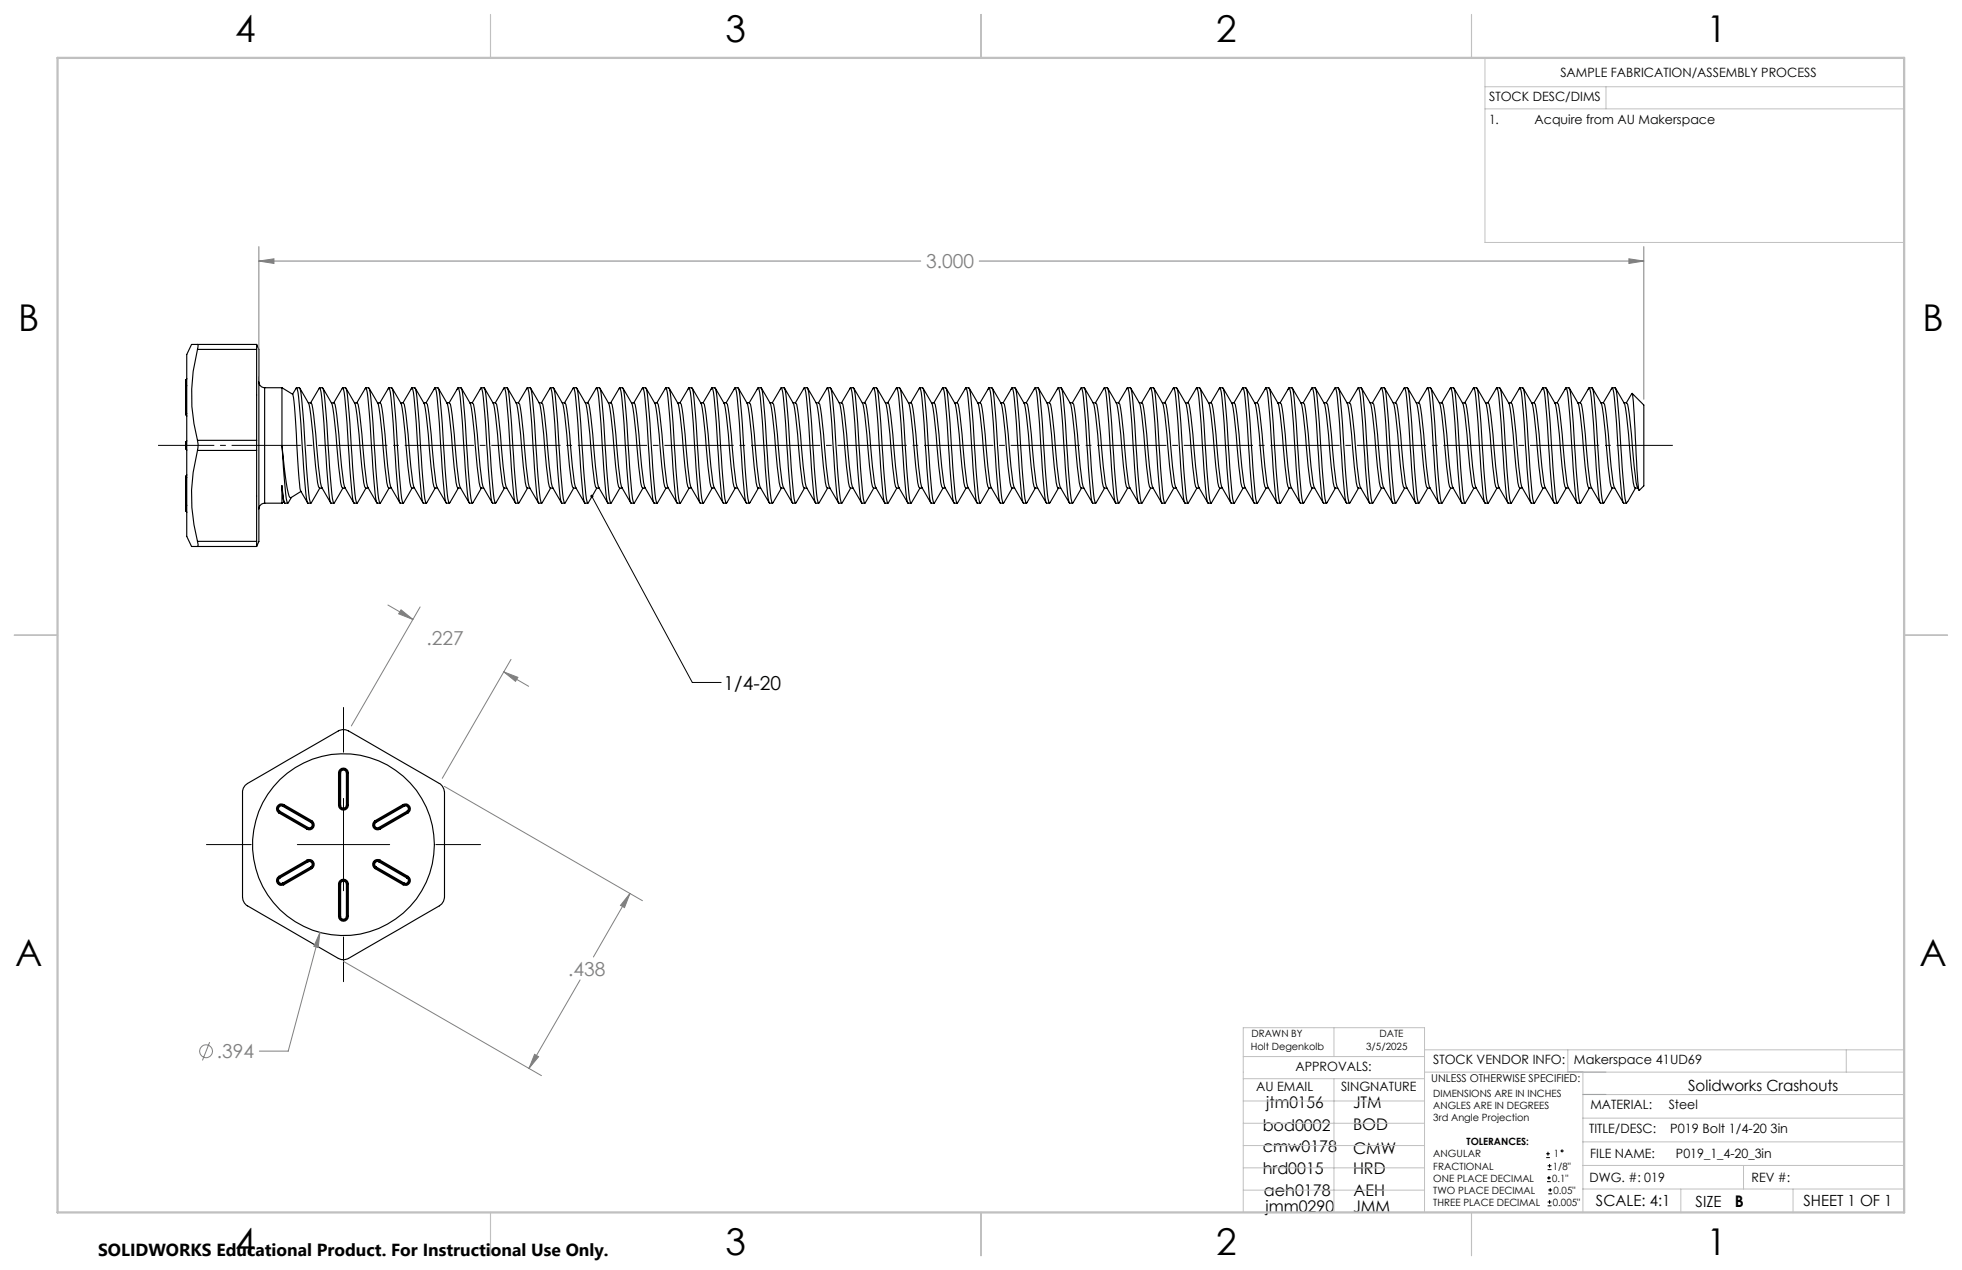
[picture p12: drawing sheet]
<svg xmlns="http://www.w3.org/2000/svg" width="432mm" height="279mm" viewBox="0 0 432 279" stroke-linecap="round" stroke-linejoin="round" font-family="sans-serif">
<g fill="none" stroke="#000" stroke-width=".25">
<path d="M42.2 75.8l-1.1 2.2v40l1.1 2.2M42.2 75.8h1.3M43.5 75.8l.1 .2-.1 .9M43.5 76.9a39.4 39.4 0 0 0 0 20M43.5 76.9h13M43.5 75.8h13M56.5 75.8a6.5 6.5 0 0 1 .5 3.9v38.4a2.85 2.85 0 0 1-.5 2.1M56.5 75.8v1.1M56.5 76.9v20M40.9 90.8l.1 .5M40.9 84.7l.1 .1M40.9 90.8l.1 .1"/>
<path d="M40.9 84.7v6.1M41 83.5l-.1 .1v1.1M41 91.3l.1 .3M41 97.2v1.6M41 98.8l.1 .3M41 97.2l-.1 .1v1.4l.1 .1M41 84.8l.1 .1M41 90.9l.1 .1M41 83.5v1.3M41 90.9v.4M41 84.8v6.1M41.1 83.3l-.1 .2"/>
<path d="M41.1 96.9l-.1 .3M43.5 96.9l.1 .9-.1 1.3M43.5 99.1a38.4 38.4 0 0 0 0 20M43.5 99.1h13M43.5 96.9h13M56.5 96.9v2.2M56.5 99.1v20M57 84a1.33 1.33 0 0 0 1.2 1.3M58.2 85.3v25.4M58.2 85.3h3.9M62.1 85.3l2.3 1.4a95.9 95.9 0 0 1 1 12.6l.5 7.2a3.4 3.4 0 0 0 .8 2.4l1 1.7M62.1 85.3v12.7"/>
<path d="M62.1 98l.9 8.3 .6 2.8 .2 .4h.2l2.2-1.4M62.1 98l.6 9a9.1 9.1 0 0 0 .6 3.7l.1-.1M65.1 85.7l.1-.4a7.9 7.9 0 0 1 .7 3.7l.5 6.6a148.6 148.6 0 0 0 1.2 14.9l.2 .2h.6M65.1 85.6l-.7 1.1M65.2 85.3h.7a7.9 7.9 0 0 1 .6 3.7l.5 6.6a148.6 148.6 0 0 0 1.3 14.9l.1 .2 .1-.1M66 85.4l1.9 3.3M67.8 88.6h.6M67.9 88.8a107.6 107.6 0 0 1 1.6 13.9l.6 4.4 .2 .3h.6M68.4 88.6l.3 .3 .3 2.4 1.1 11.4 .4 3.5 .3 1M70.1 85.6l-1.7 3M70.1 85.7l.2-.4a7.9 7.9 0 0 1 .6 3.7l.5 6.6a148.6 148.6 0 0 0 1.3 14.9l.1 .2h.7M70.3 85.3h.6a7.9 7.9 0 0 1 .7 3.7l.5 6.6a148.6 148.6 0 0 0 1.2 14.9l.2 .2 .1-.1"/>
<path d="M71 85.4l2 3.3M72.9 88.6h.6l.2 .3 .2 1 1.3 12.8 .4 3.5 .3 1M73 88.8a107.6 107.6 0 0 1 1.5 13.9l.7 4.4 .2 .3h.6M75.2 85.6l-1.8 3M75.2 85.7l.2-.4a7.9 7.9 0 0 1 .6 3.7l.5 6.6a148.6 148.6 0 0 0 1.3 14.9l.1 .2h.7M75.4 85.3h.6a7.9 7.9 0 0 1 .7 3.7l.5 6.6a148.6 148.6 0 0 0 1.2 14.9l.2 .2 .1-.1M76.1 85.4l2 3.3M78 88.6h.6l.2 .3 .2 1 1.3 12.8 .4 3.5 .3 1M78.1 88.8a107.6 107.6 0 0 1 1.5 13.9l.7 4.4 .2 .3h.6M80.3 85.6l-1.8 3M80.3 85.7l.2-.4a7.9 7.9 0 0 1 .6 3.7l.5 6.6a148.6 148.6 0 0 0 1.3 14.9l.1 .2h.6M80.5 85.3h.6a7.9 7.9 0 0 1 .6 3.7l.5 6.6a148.6 148.6 0 0 0 1.3 14.9l.1 .2 .1-.1"/>
<path d="M81.2 85.4l1.9 3.3M83.1 88.6h.5M83.1 88.8a107.6 107.6 0 0 1 1.6 13.9l.6 4.4 .2 .3h.6M83.6 88.6l.3 .3 .4 2.4 1 11.4 .5 3.5 .3 1M85.4 85.6l-1.8 3M85.4 85.7l.1-.4a7.9 7.9 0 0 1 .7 3.7l.5 6.6a148.6 148.6 0 0 0 1.2 14.9l.2 .2h.6M85.5 85.3h.7a7.9 7.9 0 0 1 .6 3.7l.5 6.6a148.6 148.6 0 0 0 1.3 14.9l.1 .2 .1-.1M86.3 85.4l1.9 3.3M88.2 88.6h.5l.3 .3 .1 1 1.3 12.8 .4 3.5 .4 1M88.2 88.8a107.6 107.6 0 0 1 1.6 13.9l.6 4.4 .2 .3h.6M90.5 85.6l-1.8 3M90.5 85.7l.1-.4a7.9 7.9 0 0 1 .7 3.7l.5 6.6a148.6 148.6 0 0 0 1.2 14.9l.2 .2h.6"/>
<path d="M90.6 85.3h.7a7.9 7.9 0 0 1 .6 3.7l.5 6.6a148.6 148.6 0 0 0 1.3 14.9l.1 .2 .1-.1M91.4 85.4l1.9 3.3M93.2 88.6h.6l.3 .3 .1 1 1.3 12.8 .4 3.5 .3 1M93.3 88.8a107.6 107.6 0 0 1 1.6 13.9l.6 4.4 .2 .3h.6M95.5 85.6l-1.7 3M95.5 85.7l.2-.4a7.9 7.9 0 0 1 .6 3.7l.5 6.6a148.6 148.6 0 0 0 1.3 14.9l.1 .2h.7M95.7 85.3h.6a7.9 7.9 0 0 1 .7 3.7l.5 6.6a148.6 148.6 0 0 0 1.2 14.9l.2 .2 .1-.1M96.4 85.4l2 3.3M98.3 88.6h.6M98.4 88.8a107.6 107.6 0 0 1 1.5 13.9l.7 4.4 .2 .3h.6M98.9 88.6l.2 .3 .4 2.4 1.1 11.4 .4 3.5 .3 1M100.6 85.6l-1.8 3"/>
<path d="M100.6 85.7l.2-.4a7.9 7.9 0 0 1 .6 3.7l.5 6.6a148.6 148.6 0 0 0 1.3 14.9l.1 .2h.7M100.8 85.3h.6a7.9 7.9 0 0 1 .7 3.7l.5 6.6a148.6 148.6 0 0 0 1.2 14.9l.2 .2 .1-.1M101.5 85.4l2 3.3M103.4 88.6h.6l.2 .3 .2 1 1.3 12.8 .4 3.5 .3 1M103.5 88.8a107.6 107.6 0 0 1 1.5 13.9l.7 4.4 .2 .3h.6M105.7 85.6l-1.8 3M105.7 85.7l.2-.4a7.9 7.9 0 0 1 .6 3.7l.5 6.6a148.6 148.6 0 0 0 1.3 14.9l.1 .2h.6M105.9 85.3h.6a7.9 7.9 0 0 1 .6 3.7l.5 6.6a148.6 148.6 0 0 0 1.3 14.9l.1 .2 .1-.1M106.6 85.4l1.9 3.3M108.5 88.6h.5l.3 .3 .2 1 1.2 12.8 .5 3.5 .3 1M108.5 88.8a107.6 107.6 0 0 1 1.6 13.9l.6 4.4 .2 .3h.6M110.8 85.6l-1.8 3"/>
<path d="M110.8 85.7l.1-.4a7.9 7.9 0 0 1 .7 3.7l.5 6.6a148.6 148.6 0 0 0 1.2 14.9l.2 .2h.6M110.9 85.3h.7a7.9 7.9 0 0 1 .6 3.7l.5 6.6a148.6 148.6 0 0 0 1.3 14.9l.1 .2 .1-.1M111.7 85.4l1.9 3.3M113.6 88.6h.5M113.6 88.8a107.6 107.6 0 0 1 1.6 13.9l.6 4.4 .2 .3h.6M114.1 88.6l.3 .3 .4 2.4 1 11.4 .4 3.5 .4 1M115.9 85.6l-1.8 3M115.9 85.7l.1-.4a7.9 7.9 0 0 1 .7 3.7l.5 6.6a148.6 148.6 0 0 0 1.2 14.9l.2 .2h.6M116 85.3h.7a7.9 7.9 0 0 1 .6 3.7l.5 6.6a148.6 148.6 0 0 0 1.3 14.9l.1 .2 .1-.1M116.8 85.4l1.9 3.3M118.6 88.6h.6l.3 .3 .1 1 1.3 12.8 .4 3.5 .3 1M118.7 88.8a107.6 107.6 0 0 1 1.6 13.9l.6 4.4 .2 .3h.6"/>
<path d="M120.9 85.6l-1.7 3M120.9 85.7l.2-.4a7.9 7.9 0 0 1 .6 3.7l.5 6.6a148.6 148.6 0 0 0 1.3 14.9l.1 .2h.7M121.1 85.3h.6a7.9 7.9 0 0 1 .7 3.7l.5 6.6a148.6 148.6 0 0 0 1.2 14.9l.2 .2 .1-.1M121.8 85.4l2 3.3M123.7 88.6h.6l.2 .3 .2 1 1.3 12.8 .4 3.5 .3 1M123.8 88.8a107.6 107.6 0 0 1 1.5 13.9l.7 4.4 .2 .3h.6M126 85.6l-1.8 3M126 85.7l.2-.4a7.9 7.9 0 0 1 .6 3.7l.5 6.6a148.6 148.6 0 0 0 1.3 14.9l.1 .2h.7M126.2 85.3h.6a7.9 7.9 0 0 1 .7 3.7l.5 6.6a148.6 148.6 0 0 0 1.2 14.9l.2 .2 .1-.1M126.9 85.4l2 3.3M128.8 88.6h.6M128.9 88.8a107.6 107.6 0 0 1 1.5 13.9l.7 4.4 .2 .3h.6"/>
<path d="M129.4 88.6l.2 .3 .4 2.4 1.1 11.4 .4 3.5 .3 1M131.1 85.6l-1.8 3M131.1 85.7l.2-.4a7.9 7.9 0 0 1 .6 3.7l.5 6.6a148.6 148.6 0 0 0 1.3 14.9l.1 .2h.6M131.3 85.3h.6a7.9 7.9 0 0 1 .6 3.7l.5 6.6a148.6 148.6 0 0 0 1.3 14.9l.1 .2 .1-.1M132 85.4l1.9 3.3M133.9 88.6h.5l.3 .3 .2 1 1.2 12.8 .5 3.5 .3 1M133.9 88.8a107.6 107.6 0 0 1 1.6 13.9l.6 4.4 .2 .3h.6M136.2 85.6l-1.8 3M136.2 85.7l.1-.4a7.9 7.9 0 0 1 .7 3.7l.5 6.6a148.6 148.6 0 0 0 1.2 14.9l.2 .2h.6M136.3 85.3h.7a7.9 7.9 0 0 1 .6 3.7l.5 6.6a148.6 148.6 0 0 0 1.3 14.9l.1 .2 .1-.1M137.1 85.4l1.9 3.3M139 88.6h.5l.3 .3 .1 1 1.3 12.8 .4 3.5 .4 1"/>
<path d="M139 88.8a107.6 107.6 0 0 1 1.6 13.9l.6 4.4 .2 .3h.6M141.3 85.6l-1.8 3M141.3 85.7l.1-.4a7.9 7.9 0 0 1 .7 3.7l.5 6.6a148.6 148.6 0 0 0 1.2 14.9l.2 .2h.6M141.4 85.3h.7a7.9 7.9 0 0 1 .6 3.7l.5 6.6a148.6 148.6 0 0 0 1.3 14.9l.1 .2 .1-.1M142.2 85.4l1.9 3.3M144 88.6h.6M144.1 88.8a107.6 107.6 0 0 1 1.6 13.9l.6 4.4 .2 .3h.6M144.6 88.6l.3 .3 .3 2.4 1.1 11.4 .4 3.5 .3 1M146.3 85.6l-1.7 3M146.3 85.7l.2-.4a7.9 7.9 0 0 1 .6 3.7l.5 6.6a148.6 148.6 0 0 0 1.3 14.9l.1 .2h.7M146.5 85.3h.6a7.9 7.9 0 0 1 .7 3.7l.5 6.6a148.6 148.6 0 0 0 1.2 14.9l.2 .2 .1-.1M147.2 85.4l2 3.3"/>
<path d="M149.1 88.6h.6l.2 .3 .2 1 1.3 12.8 .4 3.5 .3 1M149.2 88.8a107.6 107.6 0 0 1 1.5 13.9l.7 4.4 .2 .3h.6M151.4 85.6l-1.8 3M151.4 85.7l.2-.4a7.9 7.9 0 0 1 .6 3.7l.5 6.6a148.6 148.6 0 0 0 1.3 14.9l.1 .2h.7M151.6 85.3h.6a7.9 7.9 0 0 1 .7 3.7l.5 6.6a148.6 148.6 0 0 0 1.2 14.9l.2 .2 .1-.1M152.3 85.4l2 3.3M154.2 88.6h.6l.2 .3 .2 1 1.3 12.8 .4 3.5 .3 1M154.3 88.8a107.6 107.6 0 0 1 1.5 13.9l.7 4.4 .2 .3h.6M156.5 85.6l-1.8 3M156.5 85.7l.2-.4a7.9 7.9 0 0 1 .6 3.7l.5 6.6a148.6 148.6 0 0 0 1.3 14.9l.1 .2h.6M156.7 85.3h.6a7.9 7.9 0 0 1 .6 3.7l.5 6.6a148.6 148.6 0 0 0 1.3 14.9l.1 .2 .1-.1M157.4 85.4l1.9 3.3"/>
<path d="M159.3 88.6h.5M159.3 88.8a107.6 107.6 0 0 1 1.6 13.9l.6 4.4 .2 .3h.6M159.8 88.6l.3 .3 .4 2.4 1 11.4 .5 3.5 .3 1M161.6 85.6l-1.8 3M161.6 85.7l.1-.4a7.9 7.9 0 0 1 .7 3.7l.5 6.6a148.6 148.6 0 0 0 1.2 14.9l.2 .2h.6M161.7 85.3h.7a7.9 7.9 0 0 1 .6 3.7l.5 6.6a148.6 148.6 0 0 0 1.3 14.9l.1 .2 .1-.1M162.5 85.4l1.9 3.3M164.4 88.6h.5l.3 .3 .1 1 1.3 12.8 .4 3.5 .4 1M164.4 88.8a107.6 107.6 0 0 1 1.6 13.9l.6 4.4 .2 .3h.6M166.7 85.6l-1.8 3M166.7 85.7l.1-.4a7.9 7.9 0 0 1 .7 3.7l.5 6.6a148.6 148.6 0 0 0 1.2 14.9l.2 .2h.6M166.8 85.3h.7a7.9 7.9 0 0 1 .6 3.7l.5 6.6a148.6 148.6 0 0 0 1.3 14.9l.1 .2 .1-.1"/>
<path d="M167.6 85.4l1.9 3.3M169.4 88.6h.6l.3 .3 .1 1 1.3 12.8 .4 3.5 .3 1M169.5 88.8a107.6 107.6 0 0 1 1.6 13.9l.6 4.4 .2 .3h.6M171.7 85.6l-1.7 3M171.7 85.7l.2-.4a7.9 7.9 0 0 1 .6 3.7l.5 6.6a148.6 148.6 0 0 0 1.3 14.9l.1 .2h.7M171.9 85.3h.6a7.9 7.9 0 0 1 .7 3.7l.5 6.6a148.6 148.6 0 0 0 1.2 14.9l.2 .2 .1-.1M172.6 85.4l2 3.3M174.5 88.6h.6M174.6 88.8a107.6 107.6 0 0 1 1.5 13.9l.7 4.4 .2 .3h.6M175.1 88.6l.2 .3 .4 2.4 1.1 11.4 .4 3.5 .3 1M176.8 85.6l-1.8 3M176.8 85.7l.2-.4a7.9 7.9 0 0 1 .6 3.7l.5 6.6a148.6 148.6 0 0 0 1.3 14.9l.1 .2h.7"/>
<path d="M177 85.3h.6a7.9 7.9 0 0 1 .7 3.7l.5 6.6a148.6 148.6 0 0 0 1.2 14.9l.2 .2 .1-.1M177.7 85.4l2 3.3M179.6 88.6h.6M179.7 88.8a107.6 107.6 0 0 1 1.5 13.9l.7 4.4 .2 .3h.6M180.2 88.6l.2 .3 .4 2.4 1.1 11.4 .4 3.5 .3 1M181.9 85.6l-1.8 3M181.9 85.7l.2-.4a7.9 7.9 0 0 1 .6 3.7l.5 6.6a148.6 148.6 0 0 0 1.3 14.9l.1 .2h.6M182.1 85.3h.6a7.9 7.9 0 0 1 .6 3.7l.5 6.6a148.6 148.6 0 0 0 1.3 14.9l.1 .2 .1-.1M182.8 85.4l1.9 3.3M184.7 88.6h.5l.3 .3 .2 1 1.2 12.8 .5 3.5 .3 1M184.7 88.8a107.6 107.6 0 0 1 1.6 13.9l.6 4.4 .2 .3h.6M187 85.6l-1.8 3"/>
<path d="M187 85.7l.1-.4a7.9 7.9 0 0 1 .7 3.7l.5 6.6a148.6 148.6 0 0 0 1.2 14.9l.2 .2h.6M187.1 85.3h.7a7.9 7.9 0 0 1 .6 3.7l.5 6.6a148.6 148.6 0 0 0 1.3 14.9l.1 .2 .1-.1M187.9 85.4l1.9 3.3M189.8 88.6h.5M189.8 88.8a107.6 107.6 0 0 1 1.6 13.9l.6 4.4 .2 .3h.6M190.3 88.6l.3 .3 .4 2.4 1 11.4 .4 3.5 .4 1M192.1 85.6l-1.8 3M192.1 85.7l.1-.4a7.9 7.9 0 0 1 .7 3.7l.5 6.6a148.6 148.6 0 0 0 1.2 14.9l.2 .2h.6M192.2 85.3h.7a7.9 7.9 0 0 1 .6 3.7l.5 6.6a148.6 148.6 0 0 0 1.3 14.9l.1 .2 .1-.1M193 85.4l1.9 3.3M194.8 88.6h.6M194.9 88.8a107.6 107.6 0 0 1 1.6 13.9l.6 4.4 .2 .3h.6"/>
<path d="M195.4 88.6l.3 .3 .3 2.4 1.1 11.4 .4 3.5 .3 1M197.1 85.6l-1.7 3M197.1 85.7l.2-.4a7.9 7.9 0 0 1 .6 3.7l.5 6.6a148.6 148.6 0 0 0 1.3 14.9l.1 .2h.7M197.3 85.3h.6a7.9 7.9 0 0 1 .7 3.7l.5 6.6a148.6 148.6 0 0 0 1.2 14.9l.2 .2 .1-.1M198 85.4l2 3.3M199.9 88.6h.6l.2 .3 .2 1 1.3 12.8 .4 3.5 .3 1M200 88.8a107.6 107.6 0 0 1 1.5 13.9l.7 4.4 .2 .3h.6M202.2 85.6l-1.8 3M202.2 85.7l.2-.4a7.9 7.9 0 0 1 .6 3.7l.5 6.6a148.6 148.6 0 0 0 1.3 14.9l.1 .2h.7M202.4 85.3h.6a7.9 7.9 0 0 1 .7 3.7l.5 6.6a148.6 148.6 0 0 0 1.2 14.9l.2 .2 .1-.1M203.1 85.4l2 3.3M205 88.6h.6l.2 .3 .2 1 1.3 12.8 .4 3.5 .3 1"/>
<path d="M205.1 88.8a107.6 107.6 0 0 1 1.5 13.9l.7 4.4 .2 .3h.6M207.3 85.6l-1.8 3M207.3 85.7l.2-.4a7.9 7.9 0 0 1 .6 3.7l.5 6.6a148.6 148.6 0 0 0 1.3 14.9l.1 .2h.6M207.5 85.3h.6a7.9 7.9 0 0 1 .6 3.7l.5 6.6a148.6 148.6 0 0 0 1.3 14.9l.1 .2 .1-.1M208.2 85.4l1.9 3.3M210.1 88.6h.5M210.1 88.8a107.6 107.6 0 0 1 1.6 13.9l.6 4.4 .2 .3h.6M210.6 88.6l.3 .3 .4 2.4 1 11.4 .5 3.5 .3 1M212.4 85.6l-1.8 3M212.4 85.7l.1-.4a7.9 7.9 0 0 1 .7 3.7l.5 6.6a148.6 148.6 0 0 0 1.2 14.9l.2 .2h.6M212.5 85.3h.7a7.9 7.9 0 0 1 .6 3.7l.5 6.6a148.6 148.6 0 0 0 1.3 14.9l.1 .2 .1-.1M213.3 85.4l1.9 3.3"/>
<path d="M215.2 88.6h.5l.3 .3 .1 1 1.3 12.8 .4 3.5 .4 1M215.2 88.8a107.6 107.6 0 0 1 1.6 13.9l.6 4.4 .2 .3h.6M217.5 85.6l-1.8 3M217.5 85.7l.1-.4a7.9 7.9 0 0 1 .7 3.7l.5 6.6a148.6 148.6 0 0 0 1.2 14.9l.2 .2h.6M217.6 85.3h.7a7.9 7.9 0 0 1 .6 3.7l.5 6.6a148.6 148.6 0 0 0 1.3 14.9l.1 .2 .1-.1M218.4 85.4l1.9 3.3M220.2 88.6h.6l.3 .3 .1 1 1.3 12.8 .4 3.5 .3 1M220.3 88.8a107.6 107.6 0 0 1 1.6 13.9l.6 4.4 .2 .3h.6M222.5 85.6l-1.7 3M222.5 85.7l.2-.4a7.9 7.9 0 0 1 .6 3.7l.5 6.6a148.6 148.6 0 0 0 1.3 14.9l.1 .2h.7M222.7 85.3h.6a7.9 7.9 0 0 1 .7 3.7l.5 6.6a148.6 148.6 0 0 0 1.2 14.9l.2 .2 .1-.1M223.4 85.4l2 3.3"/>
<path d="M225.3 88.6h.6M225.4 88.8a107.6 107.6 0 0 1 1.5 13.9l.7 4.4 .2 .3h.6M225.9 88.6l.2 .3 .4 2.4 1.1 11.4 .4 3.5 .3 1M227.6 85.6l-1.8 3M227.6 85.7l.2-.4a7.9 7.9 0 0 1 .6 3.7l.5 6.6a148.6 148.6 0 0 0 1.3 14.9l.1 .2h.7M227.8 85.3h.6a7.9 7.9 0 0 1 .7 3.7l.5 6.6a148.6 148.6 0 0 0 1.2 14.9l.2 .2 .1-.1M228.5 85.4l2 3.3M230.4 88.6h.6l.2 .3 .2 1 1.3 12.8 .4 3.5 .3 1M230.5 88.8a107.6 107.6 0 0 1 1.5 13.9l.7 4.4 .2 .3h.6M232.7 85.6l-1.8 3M232.7 85.7l.2-.4a7.9 7.9 0 0 1 .6 3.7l.5 6.6a148.6 148.6 0 0 0 1.3 14.9l.1 .2h.6M232.9 85.3h.6a7.9 7.9 0 0 1 .6 3.7l.5 6.6a148.6 148.6 0 0 0 1.3 14.9l.1 .2 .1-.1"/>
<path d="M233.6 85.4l1.9 3.3M235.5 88.6h.5l.3 .3 .2 1 1.2 12.8 .5 3.5 .3 1M235.5 88.8a107.6 107.6 0 0 1 1.6 13.9l.6 4.4 .2 .3h.6M237.8 85.6l-1.8 3M237.8 85.7l.1-.4a7.9 7.9 0 0 1 .7 3.7l.5 6.6a148.6 148.6 0 0 0 1.2 14.9l.2 .2h.6M237.9 85.3h.7a7.9 7.9 0 0 1 .6 3.7l.5 6.6a148.6 148.6 0 0 0 1.3 14.9l.1 .2 .1-.1M238.7 85.4l1.9 3.3M240.6 88.6h.5M240.6 88.8a107.6 107.6 0 0 1 1.6 13.9l.6 4.4 .2 .3h.6M241.1 88.6l.3 .3 .4 2.4 1 11.4 .4 3.5 .4 1M242.9 85.6l-1.8 3M242.9 85.7l.1-.4a7.9 7.9 0 0 1 .7 3.7l.5 6.6a148.6 148.6 0 0 0 1.2 14.9l.2 .2h.6"/>
<path d="M243 85.3h.7a7.9 7.9 0 0 1 .6 3.7l.5 6.6a148.6 148.6 0 0 0 1.3 14.9l.1 .2 .1-.1M243.8 85.4l1.9 3.3M245.6 88.6h.6l.3 .3 .1 1 1.3 12.8 .4 3.5 .3 1M245.7 88.8a107.6 107.6 0 0 1 1.6 13.9l.6 4.4 .2 .3h.6M247.9 85.6l-1.7 3M247.9 85.7l.2-.4a7.9 7.9 0 0 1 .6 3.7l.5 6.6a148.6 148.6 0 0 0 1.3 14.9l.1 .2h.7M248.1 85.3h.6a7.9 7.9 0 0 1 .7 3.7l.5 6.6a148.6 148.6 0 0 0 1.2 14.9l.2 .2 .1-.1M248.8 85.4l2 3.3M250.7 88.6h.6l.2 .3 .2 1 1.3 12.8 .4 3.5 .3 1M250.8 88.8a107.6 107.6 0 0 1 1.5 13.9l.7 4.4 .2 .3h.6M253 85.6l-1.8 3M253 85.7l.2-.4a7.9 7.9 0 0 1 .6 3.7l.5 6.6a148.6 148.6 0 0 0 1.3 14.9l.1 .2h.7"/>
<path d="M253.2 85.3h.6a7.9 7.9 0 0 1 .7 3.7l.5 6.6a148.6 148.6 0 0 0 1.2 14.9l.2 .2 .1-.1M253.9 85.4l2 3.3M255.8 88.6h.6M255.9 88.8a107.6 107.6 0 0 1 1.5 13.9l.7 4.4 .2 .3h.6M256.4 88.6l.2 .3 .4 2.4 1.1 11.4 .4 3.5 .3 1M258.1 85.6l-1.8 3M258.1 85.7l.2-.4a7.9 7.9 0 0 1 .6 3.7l.5 6.6a148.6 148.6 0 0 0 1.3 14.9l.1 .2h.6M258.3 85.3h.6a7.9 7.9 0 0 1 .6 3.7l.5 6.6a148.6 148.6 0 0 0 1.3 14.9l.1 .2 .1-.1M259 85.4l1.9 3.3M260.9 88.6h.5l.3 .3 .2 1 1.2 12.8 .5 3.5 .3 1M260.9 88.8a107.6 107.6 0 0 1 1.6 13.9l.6 4.4 .2 .3h.6M263.2 85.6l-1.8 3"/>
<path d="M263.2 85.7l.1-.4a7.9 7.9 0 0 1 .7 3.7l.5 6.6a148.6 148.6 0 0 0 1.2 14.9l.2 .2h.6M263.3 85.3h.7a7.9 7.9 0 0 1 .6 3.7l.5 6.6a148.6 148.6 0 0 0 1.3 14.9l.1 .2 .1-.1M264.1 85.4l1.9 3.3M266 88.6h.5l.3 .3 .1 1 1.3 12.8 .4 3.5 .4 1M266 88.8a107.6 107.6 0 0 1 1.6 13.9l.6 4.4 .2 .3h.6M268.3 85.6l-1.8 3M268.3 85.7l.1-.4a7.9 7.9 0 0 1 .7 3.7l.5 6.6a148.6 148.6 0 0 0 1.2 14.9l.2 .2h.6M268.4 85.3h.7a7.9 7.9 0 0 1 .6 3.7l.5 6.6a148.6 148.6 0 0 0 1.3 14.9l.1 .2 .1-.1M269.2 85.4l1.9 3.3M271 88.6h.6M271.1 88.8a107.6 107.6 0 0 1 1.6 13.9l.6 4.4 .2 .3h.6M271.6 88.6l.3 .3 .3 2.4 1.1 11.4 .4 3.5 .3 1"/>
<path d="M273.3 85.6l-1.7 3M273.3 85.7l.2-.4a7.9 7.9 0 0 1 .6 3.7l.5 6.6a148.6 148.6 0 0 0 1.3 14.9l.1 .2h.7M273.5 85.3h.6a7.9 7.9 0 0 1 .7 3.7l.5 6.6a148.6 148.6 0 0 0 1.2 14.9l.2 .2 .1-.1M274.2 85.4l2 3.3M276.1 88.6h.6l.2 .3 .2 1 1.3 12.8 .4 3.5 .3 1M276.2 88.8a107.6 107.6 0 0 1 1.5 13.9l.7 4.4 .2 .3h.6M278.4 85.6l-1.8 3M278.4 85.7l.2-.4a7.9 7.9 0 0 1 .6 3.7l.5 6.6a148.6 148.6 0 0 0 1.3 14.9l.1 .2h.7M278.6 85.3h.6a7.9 7.9 0 0 1 .7 3.7l.5 6.6a148.6 148.6 0 0 0 1.2 14.9l.2 .2 .1-.1M279.3 85.4l2 3.3M281.2 88.6h.6l.2 .3 .2 1 1.3 12.8 .4 3.5 .3 1M281.3 88.8a107.6 107.6 0 0 1 1.5 13.9l.7 4.4 .2 .3h.6"/>
<path d="M283.5 85.6l-1.8 3M283.5 85.7l.2-.4a7.9 7.9 0 0 1 .6 3.7l.5 6.6a148.6 148.6 0 0 0 1.3 14.9l.1 .2h.6M283.7 85.3h.6a7.9 7.9 0 0 1 .6 3.7l.5 6.6a148.6 148.6 0 0 0 1.3 14.9l.1 .2 .1-.1M284.4 85.4l1.9 3.3M286.3 88.6h.5M286.3 88.8a107.6 107.6 0 0 1 1.6 13.9l.6 4.4 .2 .3h.6M286.8 88.6l.3 .3 .4 2.4 1 11.4 .5 3.5 .3 1M288.6 85.6l-1.8 3M288.6 85.7l.1-.4a7.9 7.9 0 0 1 .7 3.7l.5 6.6a148.6 148.6 0 0 0 1.2 14.9l.2 .2h.6M288.7 85.3h.7a7.9 7.9 0 0 1 .6 3.7l.5 6.6a148.6 148.6 0 0 0 1.3 14.9l.1 .2 .1-.1M289.5 85.4l1.9 3.3M291.4 88.6h.5l.3 .3 .1 1 1.3 12.8 .4 3.5 .4 1"/>
<path d="M291.4 88.8a107.6 107.6 0 0 1 1.6 13.9l.6 4.4 .2 .3h.6M293.7 85.6l-1.8 3M293.7 85.7l.1-.4a7.9 7.9 0 0 1 .7 3.7l.5 6.6a148.6 148.6 0 0 0 1.2 14.9l.2 .2h.6M293.8 85.3h.7a7.9 7.9 0 0 1 .6 3.7l.5 6.6a148.6 148.6 0 0 0 1.3 14.9l.1 .2 .1-.1M294.6 85.4l1.9 3.3M296.4 88.6h.6l.3 .3 .1 1 1.3 12.8 .4 3.5 .3 1M296.5 88.8a107.6 107.6 0 0 1 1.6 13.9l.6 4.4 .2 .3h.6M298.7 85.6l-1.7 3M298.7 85.7l.2-.4a7.9 7.9 0 0 1 .6 3.7l.5 6.6a148.6 148.6 0 0 0 1.3 14.9l.1 .2h.7M298.9 85.3h.6a7.9 7.9 0 0 1 .7 3.7l.5 6.6a148.6 148.6 0 0 0 1.2 14.9l.2 .2 .1-.1M299.6 85.4l2 3.3M301.5 88.6h.6"/>
<path d="M301.6 88.8a107.6 107.6 0 0 1 1.5 13.9l.7 4.4 .2 .3h.6M302.1 88.6l.2 .3 .4 2.4 1.1 11.4 .4 3.5 .3 1M303.8 85.6l-1.8 3M303.8 85.7l.2-.4a7.9 7.9 0 0 1 .6 3.7l.5 6.6a148.6 148.6 0 0 0 1.3 14.9l.1 .2h.7M304 85.3h.6a7.9 7.9 0 0 1 .7 3.7l.5 6.6a148.6 148.6 0 0 0 1.2 14.9l.2 .2 .1-.1M304.7 85.4l2 3.3M306.6 88.6h.6l.2 .3 .2 1 1.3 12.8 .4 3.5 .3 1M306.7 88.8a107.6 107.6 0 0 1 1.5 13.9l.7 4.4 .2 .3h.6M308.9 85.6l-1.8 3M308.9 85.7l.2-.4a7.9 7.9 0 0 1 .6 3.7l.5 6.6a148.6 148.6 0 0 0 1.3 14.9l.1 .2h.6M309.1 85.3h.6a7.9 7.9 0 0 1 .6 3.7l.5 6.6a148.6 148.6 0 0 0 1.3 14.9l.1 .2 .1-.1M309.8 85.4l1.9 3.3"/>
<path d="M311.7 88.6h.5l.3 .3 .2 1 1.2 12.8 .5 3.5 .3 1M311.7 88.8a107.6 107.6 0 0 1 1.6 13.9l.6 4.4 .2 .3h.6M314 85.6l-1.8 3M314 85.7l.1-.4a7.9 7.9 0 0 1 .7 3.7l.5 6.6a148.6 148.6 0 0 0 1.2 14.9l.2 .2h.6M314.1 85.3h.7a7.9 7.9 0 0 1 .6 3.7l.5 6.6a148.6 148.6 0 0 0 1.3 14.9l.1 .2 .1-.1M314.9 85.4l1.9 3.3M316.8 88.6h.5M316.8 88.8a107.6 107.6 0 0 1 1.6 13.9l.6 4.4 .2 .3h.6M317.3 88.6l.3 .3 .4 2.4 1 11.4 .4 3.5 .4 1M319.1 85.6l-1.8 3M319.1 85.7l.1-.4a7.9 7.9 0 0 1 .7 3.7l.5 6.6a148.6 148.6 0 0 0 1.2 14.9l.2 .2h.6M319.2 85.3h.7a7.9 7.9 0 0 1 .6 3.7l.5 6.6a148.6 148.6 0 0 0 1.3 14.9l.1 .2 .1-.1"/>
<path d="M320 85.4l1.9 3.3M321.8 88.6h.6l.3 .3 .1 1 1.3 12.8 .4 3.5 .3 1M321.9 88.8a107.6 107.6 0 0 1 1.6 13.9l.6 4.4 .2 .3h.6M324.1 85.6l-1.7 3M324.1 85.7l.2-.4a7.9 7.9 0 0 1 .6 3.7l.5 6.6a148.6 148.6 0 0 0 1.3 14.9l.1 .2h.7M324.3 85.3h.6a7.9 7.9 0 0 1 .7 3.7l.5 6.6a148.6 148.6 0 0 0 1.2 14.9l.2 .2 .1-.1M325 85.4l2 3.3M326.9 88.6h.6l.2 .3 .2 1 1.3 12.8 .4 3.5 .3 1M327 88.8a107.6 107.6 0 0 1 1.5 13.9l.7 4.4 .2 .3h.6M329.2 85.6l-1.8 3M329.2 85.7l.2-.4a7.9 7.9 0 0 1 .6 3.7l.5 6.6a148.6 148.6 0 0 0 1.3 14.9l.1 .2h.7M329.4 85.3h.6a7.9 7.9 0 0 1 .7 3.7l.5 6.6a148.6 148.6 0 0 0 1.2 14.9l.2 .2 .1-.1"/>
<path d="M330.1 85.4l2 3.3M332 88.6h.6M332.1 88.8a107.6 107.6 0 0 1 1.5 13.9l.7 4.4 .2 .3h.6M332.6 88.6l.2 .3 .4 2.4 1.1 11.4 .4 3.5 .3 1M334.3 85.6l-1.8 3M334.3 85.7l.2-.4a7.9 7.9 0 0 1 .6 3.7l.5 6.6a148.6 148.6 0 0 0 1.3 14.9l.1 .2h.6M334.5 85.3h.6a7.9 7.9 0 0 1 .6 3.7l.5 6.6a148.6 148.6 0 0 0 1.3 14.9l.1 .2 .1-.1M335.2 85.4l1.9 3.3M337.1 88.6h.5l.3 .3 .2 1 1.2 12.8 .5 3.5 .3 1M337.1 88.8a107.6 107.6 0 0 1 1.6 13.9l.6 4.4 .2 .3h.6M339.4 85.6l-1.8 3M339.4 85.7l.1-.4a7.9 7.9 0 0 1 .7 3.7l.5 6.6a148.6 148.6 0 0 0 1.2 14.9l.2 .2h.6"/>
<path d="M339.5 85.3h.7a7.9 7.9 0 0 1 .6 3.7l.5 6.6a148.6 148.6 0 0 0 1.3 14.9l.1 .2 .1-.1M340.3 85.4l1.9 3.3M342.2 88.6h.5l.3 .3 .1 1 1.3 12.8 .4 3.5 .4 1M342.2 88.8a107.6 107.6 0 0 1 1.6 13.9l.6 4.4 .2 .3h.6M344.5 85.6l-1.8 3M344.5 85.7l.1-.4a7.9 7.9 0 0 1 .7 3.7l.5 6.6a148.6 148.6 0 0 0 1.2 14.9l.2 .2h.6M344.6 85.3h.7a7.9 7.9 0 0 1 .6 3.7l.5 6.6a148.6 148.6 0 0 0 1.3 14.9l.1 .2 .1-.1M345.4 85.4l1.9 3.3M347.2 88.6h.6M347.3 88.8a107.6 107.6 0 0 1 1.6 13.9l.6 4.4 .2 .3h.6M347.8 88.6l.3 .3 .3 2.4 1.1 11.4 .4 3.5 .3 1M349.5 85.6l-1.7 3"/>
<path d="M349.5 85.7l.2-.4a7.9 7.9 0 0 1 .6 3.7l.5 6.6a148.6 148.6 0 0 0 1.3 14.9l.1 .2h.7M349.7 85.3h.6a7.9 7.9 0 0 1 .7 3.7l.5 6.6a148.6 148.6 0 0 0 1.2 14.9l.2 .2 .1-.1M350.4 85.4l2 3.3M352.3 88.6h.6l.2 .3 .2 1 1.3 12.8 .4 3.5 .3 1M352.4 88.8a107.6 107.6 0 0 1 1.5 13.9l.7 4.4 .2 .3h.6M354.6 85.6l-1.8 3M354.6 85.7l.2-.4a7.9 7.9 0 0 1 .6 3.7l.5 6.6a148.6 148.6 0 0 0 1.3 14.9l.1 .2h.7M354.8 85.3h.6a7.9 7.9 0 0 1 .7 3.7l.5 6.6a148.6 148.6 0 0 0 1.2 14.9l.2 .2M355.5 85.4l2 3.3M357.4 88.6h.6l.2 .3 .2 1 1.3 12.8 .4 3.5 .3 1M357.5 88.8a107.6 107.6 0 0 1 1.5 13.9l.7 4.4 .2 .3h.6M359.1 86.7l-1.2 1.9"/>
<path d="M359.2 86.5l2.6 2.6v17.8l-1 1a79.5 79.5 0 0 1-.9-11.6l-.4-7.8zM40.9 111.3v1.1l.1 .1M40.9 105.2v6.1M41 112.5l.1 .2M41 104.7l-.1 .5M41 111.2l-.1 .1M41 105.1l-.1 .1M41 111.2v1.3M41 104.7v.4M41 105.1v6.1M41.1 104.4l-.1 .3M41.1 111.1l-.1 .1"/>
<path d="M41.1 105l-.1 .1M43.5 119.1l.1 .7-.1 .4M43.5 119.1h13M56.5 119.1v1.1M58.2 110.7a1.33 1.33 0 0 0-1.2 1.3M58.2 110.7h3.9M62.1 106.9v3.8M62.1 106.9l.4 3.4M62.1 106.9v.1a9.1 9.1 0 0 0 .6 3.7h.6M62.4 110.3l.2 .3M62.5 110.4l-.4 .3M64.1 109.4l-.7 1.2"/>
<path d="M70.4 107.4l-1.9 3.2M70.8 107.3l2 3.3M75.5 107.4l-1.9 3.2M75.9 107.3l2 3.3M80.5 107.4l-1.8 3.2M81 107.3l1.9 3.3M85.6 107.4l-1.9 3.2M86.1 107.3l1.9 3.3M90.7 107.4l-1.9 3.2M91.2 107.3l1.9 3.3M95.8 107.4l-1.9 3.2M96.2 107.3l2 3.3"/>
<path d="M100.9 107.4l-1.9 3.2M101.3 107.3l2 3.3M105.9 107.4l-1.8 3.2M106.4 107.3l1.9 3.3M111 107.4l-1.9 3.2M111.5 107.3l1.9 3.3M116.1 107.4l-1.9 3.2M116.6 107.3l1.9 3.3M121.2 107.4l-1.9 3.2M121.6 107.3l2 3.3M126.3 107.4l-1.9 3.2M126.7 107.3l2 3.3"/>
<path d="M131.3 107.4l-1.8 3.2M131.8 107.3l1.9 3.3M136.4 107.4l-1.9 3.2M136.9 107.3l1.9 3.3M141.5 107.4l-1.9 3.2M142 107.3l1.9 3.3M146.6 107.4l-1.9 3.2M147 107.3l2 3.3M151.7 107.4l-1.9 3.2M152.1 107.3l2 3.3M156.7 107.4l-1.8 3.2M157.2 107.3l1.9 3.3"/>
<path d="M161.8 107.4l-1.9 3.2M162.3 107.3l1.9 3.3M166.9 107.4l-1.9 3.2M167.4 107.3l1.9 3.3M172 107.4l-1.9 3.2M172.4 107.3l2 3.3M177.1 107.4l-1.9 3.2M177.5 107.3l2 3.3M182.1 107.4l-1.8 3.2M182.6 107.3l1.9 3.3M187.2 107.4l-1.9 3.2M187.7 107.3l1.9 3.3"/>
<path d="M192.3 107.4l-1.9 3.2M192.8 107.3l1.9 3.3M197.4 107.4l-1.9 3.2M197.8 107.3l2 3.3M202.5 107.4l-1.9 3.2M202.9 107.3l2 3.3M207.5 107.4l-1.8 3.2M208 107.3l1.9 3.3M212.6 107.4l-1.9 3.2M213.1 107.3l1.9 3.3M217.7 107.4l-1.9 3.2M218.2 107.3l1.9 3.3"/>
<path d="M222.8 107.4l-1.9 3.2M223.2 107.3l2 3.3M227.9 107.4l-1.9 3.2M228.3 107.3l2 3.3M232.9 107.4l-1.8 3.2M233.4 107.3l1.9 3.3M238 107.4l-1.9 3.2M238.5 107.3l1.9 3.3M243.1 107.4l-1.9 3.2M243.6 107.3l1.9 3.3M248.2 107.4l-1.9 3.2M248.6 107.3l2 3.3"/>
<path d="M253.3 107.4l-1.9 3.2M253.7 107.3l2 3.3M258.3 107.4l-1.8 3.2M258.8 107.3l1.9 3.3M263.4 107.4l-1.9 3.2M263.9 107.3l1.9 3.3M268.5 107.4l-1.9 3.2M269 107.3l1.9 3.3M273.6 107.4l-1.9 3.2M274 107.3l2 3.3M278.7 107.4l-1.9 3.2M279.1 107.3l2 3.3"/>
<path d="M283.7 107.4l-1.8 3.2M284.2 107.3l1.9 3.3M288.8 107.4l-1.9 3.2M289.3 107.3l1.9 3.3M293.9 107.4l-1.9 3.2M294.4 107.3l1.9 3.3M299 107.4l-1.9 3.2M299.4 107.3l2 3.3M304.1 107.4l-1.9 3.2M304.5 107.3l2 3.3M309.1 107.4l-1.8 3.2M309.6 107.3l1.9 3.3"/>
<path d="M314.2 107.4l-1.9 3.2M314.7 107.3l1.9 3.3M319.3 107.4l-1.9 3.2M319.8 107.3l1.9 3.3M324.4 107.4l-1.9 3.2M324.8 107.3l2 3.3M329.5 107.4l-1.9 3.2M329.9 107.3l2 3.3M334.5 107.4l-1.8 3.2M335 107.3l1.9 3.3M339.6 107.4l-1.9 3.2M340.1 107.3l1.9 3.3"/>
<path d="M344.7 107.4l-1.9 3.2M345.2 107.3l1.9 3.3M349.8 107.4l-1.9 3.2M350.2 107.3l2 3.3M354.9 107.4l-1.9 3.2M355.3 107.3l2 3.3M359.9 107.4l-1.9 3.3M360.4 107.3l.3 .5M42.2 120.2h1.3M43.5 120.2h13M53.9 172.8l20.6-12a2.25 2.25 0 0 1 2.2 0l20 11.6a2.3 2.3 0 0 1 1.1 1.9v21.5a3.4 3.4 0 0 1-1.1 3.5l-20 11.6a2.25 2.25 0 0 1-2.2 0l-20-11.6a2.18 2.18 0 0 1-1.1-1.9v-23.4zM61.4 178.9l6.2 3.5"/>
<path d="M61.5 178.7l-.1 .2M61.5 178.7l6.2 3.5M61.6 178.5l-.1 .2M61.6 178.5l6.2 3.5M62.2 177.4a.63 .63 0 0 0-.8 .2 .63 .63 0 0 0 .2 .9M62.2 177.4l6.2 3.5M62.3 177.2a.85 .85 0 0 0-1.1 .3 .85 .85 0 0 0 .3 1.2M62.3 177.2l-.1 .2M62.3 177.2l6.2 3.6M62.4 177l-.1 .2M62.4 177a1.07 1.07 0 0 0-1.4 .4 1.07 1.07 0 0 0 .4 1.5M62.4 177l6.2 3.6"/>
<path d="M74.5 177.2a1.08 1.08 0 0 0 1.1 1 1.08 1.08 0 0 0 1.1-1M74.5 177.2h.2M74.5 170h.2M74.5 170a1.08 1.08 0 0 1 1.1-1 1.08 1.08 0 0 1 1.1 1M74.5 170v7.2M74.7 177.2h.3M74.7 170h.3M74.7 177.2a.86 .86 0 0 0 .9 .8 .86 .86 0 0 0 .8-.8M74.7 170a.86 .86 0 0 1 .9-.8 .86 .86 0 0 1 .8 .8M74.7 170v7.2M75 177.2a.64 .64 0 0 0 .6 .6 .64 .64 0 0 0 .6-.6M75 170a.64 .64 0 0 1 .6-.6 .64 .64 0 0 1 .6 .6"/>
<path d="M75 170v7.2M76.2 177.2h.2M76.2 170h.2M76.2 170v7.2M76.4 177.2h.3M76.4 170h.3M76.4 170v7.2M76.7 170v7.2M88.7 177l.1 .2M88.7 177a1.07 1.07 0 0 1 1.5 .4 1.07 1.07 0 0 1-.4 1.5M88.7 177l-6.2 3.6M88.8 177.2l.1 .2"/>
<path d="M88.8 177.2a.85 .85 0 0 1 1.2 .3 .85 .85 0 0 1-.3 1.2M88.8 177.2l-6.1 3.6M88.9 177.4a.63 .63 0 0 1 .9 .2 .63 .63 0 0 1-.2 .9M88.9 177.4l-6.1 3.5M89.6 178.5l.1 .2M89.6 178.5l-6.2 3.5M89.7 178.7l.1 .2M89.7 178.7l-6.2 3.5M89.8 178.9l-6.2 3.5M61.4 192.8l.1 .2M61.4 192.8a1.07 1.07 0 0 0-.4 1.4 1.07 1.07 0 0 0 1.4 .5M61.5 193l.1 .2"/>
<path d="M61.5 193a.85 .85 0 0 0-.3 1.1 .85 .85 0 0 0 1.1 .4M61.6 193.2a.63 .63 0 0 0-.2 .8 .63 .63 0 0 0 .8 .3M62.2 194.3l.1 .2M62.3 194.5l.1 .2M67.6 189.2l.1 .2M67.6 189.2a1.07 1.07 0 0 1 1.4 .4 1.07 1.07 0 0 1-.4 1.5M67.6 189.2l-6.2 3.6M67.7 189.4l.1 .2M67.7 189.4a.85 .85 0 0 1 1.1 .3 .85 .85 0 0 1-.3 1.2M67.7 182.2l-.1 .2M67.7 189.4l-6.2 3.6M67.8 182l-.1 .2"/>
<path d="M67.8 189.6a.63 .63 0 0 1 .8 .3 .63 .63 0 0 1-.2 .8M67.8 189.6l-6.2 3.6M68.4 180.9a.63 .63 0 0 1 .2 .9 .63 .63 0 0 1-.8 .2M68.4 190.7l.1 .2M68.4 190.7l-6.2 3.6M68.5 180.8l-.1 .1M68.5 180.8a.85 .85 0 0 1 .3 1.1 .85 .85 0 0 1-1.1 .3M68.5 190.9l.1 .2M68.5 190.9l-6.2 3.6M68.6 180.6l-.1 .2M68.6 180.6a1.07 1.07 0 0 1 .4 1.4 1.07 1.07 0 0 1-1.4 .4M68.6 191.1l-6.2 3.6"/>
<path d="M74.5 194.5h.2M74.5 194.5a1.08 1.08 0 0 1 1.1-1.1 1.08 1.08 0 0 1 1.1 1.1M74.5 194.5v7.1M74.7 194.5h.3M74.7 194.5a.86 .86 0 0 1 .9-.9 .86 .86 0 0 1 .8 .9M74.7 194.5v7.1M75 194.5a.64 .64 0 0 1 .6-.6 .64 .64 0 0 1 .6 .6M75 194.5v7.1M76.2 194.5h.2M76.2 194.5v7.1M76.4 194.5h.3M76.4 194.5v7.1"/>
<path d="M76.7 194.5v7.1M82.5 180.6a1.08 1.08 0 0 0-.3 1.4 1.08 1.08 0 0 0 1.4 .4M82.5 180.6l.2 .2M82.5 191.1l6.2 3.6M82.7 180.8a.85 .85 0 0 0-.4 1.1 .85 .85 0 0 0 1.2 .3M82.7 180.8l.1 .1M82.7 190.9l-.2 .2M82.7 190.9l6.1 3.6M82.8 180.9a.63 .63 0 0 0-.3 .9 .63 .63 0 0 0 .9 .2M82.8 190.7l-.1 .2M82.8 190.7l6.1 3.6M83.4 182l.1 .2"/>
<path d="M83.4 189.6a.63 .63 0 0 0-.9 .3 .63 .63 0 0 0 .3 .8M83.4 189.6l6.2 3.6M83.5 189.4a.85 .85 0 0 0-1.2 .3 .85 .85 0 0 0 .4 1.2M83.5 189.4l-.1 .2M83.5 182.2l.1 .2M83.5 189.4l6.2 3.6M83.6 189.2a1.08 1.08 0 0 0-1.4 .4 1.08 1.08 0 0 0 .3 1.5M83.6 189.2l-.1 .2M83.6 189.2l6.2 3.6M88.8 194.5l-.1 .2M88.9 194.3l-.1 .2M89.6 193.2a.63 .63 0 0 1 .2 .8 .63 .63 0 0 1-.9 .3"/>
<path d="M89.7 193l-.1 .2M89.7 193a.85 .85 0 0 1 .3 1.1 .85 .85 0 0 1-1.2 .4M89.8 192.8l-.1 .2M89.8 192.8a1.07 1.07 0 0 1 .4 1.4 1.07 1.07 0 0 1-1.5 .5M74.5 201.6a1.08 1.08 0 0 0 1.1 1.1 1.08 1.08 0 0 0 1.1-1.1M74.5 201.6h.2M74.7 201.6a.86 .86 0 0 0 .9 .9 .86 .86 0 0 0 .8-.9M74.7 201.6h.3M75 201.6a.64 .64 0 0 0 .6 .6 .64 .64 0 0 0 .6-.6M76.2 201.6h.2M76.4 201.6h.3"/>
<circle cx="75.6" cy="185.8" r="20"/>
</g>
<g fill="none" stroke="#808080" stroke-width=".22">
<path d="M57 57.4l3.3-.5v1.1zM57 54.3v28.5M57 57.4h145.6M215.5 57.4h146.3M358.5 56.9l3.3 .5-3.3 .6zM361.8 54.3v33.5M85.4 133.1l5.5 3.2M88.3 134.2l2.6 2.1-3.2-1.3zM92.5 133.5l-15.2 26.2M110.9 147.8l3.1 1.2-.5 .9zM110.9 147.8l5.4 3.2M112.5 145.1l-15.2 26.1"/>
<path d="M97.8 173l43.6 25.2M138.6 196.6l-1.2 3.1-.8-.5zM138.6 196.6l-8 13.9M70.4 205.1l-.4 3.4-.9-.3zM70.4 205.1l-7 26.1h-6.3M75.6 211.5l43.6 25.1M127.7 215.6l-11.3 19.5M46.1 229.3l-1.5 4M117.7 232l.8 .5-2.1 2.6z"/>
<circle cx="45.4" cy="231.3" r="1.42"/>
</g>
<g fill="none" stroke="#000" stroke-width=".22">
<path d="M130.2 109.2l22.2 40.9h6.3M75.6 155.6v9.9M75.6 175.6v20.4M45.4 185.8h9.9M65.4 185.8h20.4M95.9 185.8h9.9M75.6 206.1v9.9M340.3 254.7h.8M340.3 253.8h.8M340.5 260h.8M340.5 259.2h.8M340.6 257.3h.9"/>
<path d="M340.6 256.5h.9M340.7 253.4v.8M340.9 258.7v.8M341 256.1v.8M340.6 265.3h.9M340.6 264.4h.9M340.7 262.6h.9M340.7 261.8h.9M341 264v.9M341.2 261.4v.8"/>
<circle cx="343.8" cy="253.2" r=".2"/>
</g>
<path d="M368.2 98h-333.4" fill="none" stroke="#000" stroke-width=".22" stroke-dasharray="15.2 1.3 1.3 1.3" stroke-dashoffset="2.9" stroke-linecap="butt"/>
<g fill="none" stroke="#c0c0c0" stroke-width=".22">
<path d="M326.8 19.1h92.3M326.8 12.7v40.6h92.3M353.4 19.1v4.9M326.8 24h92.3M273.6 232.4h39.9M273.6 237.3h39.9M293.6 226.1v6.3M293.6 237.3v29.4M313.5 235.9h105.6M313.5 231h105.6M345.1 231v4.9M348.4 235.9v30.9"/>
<path d="M406.3 231v4.9M273.6 242.2h39.9M273.6 247.1h39.9M273.6 252h39.9M273.6 256.9h39.9M348.4 246h70.7M348.4 256.4h70.7M348.4 251.2h70.7M348.4 240.8h70.7M383.7 256.4v5.2M273.6 261.8h39.9M313.5 266.7v-40.6h-39.9v40.6h74.4"/>
<path d="M348.4 261.6h70.7M369.9 261.6v5.2M394.6 261.6v5.2"/>
</g>
<path d="M107.9 3.2v9.5M215.9 3.2v9.5M323.8 3.2v9.5M3.1 139.7h9.6M419.1 139.7h9.5M107.9 266.7v9.6M215.9 266.7v9.6M323.8 266.7v9.6" fill="none" stroke="#c0c0c0" stroke-width=".25"/>
<path d="M12.7 12.7h406.4v254h-406.4z" fill="none" stroke="#c0c0c0" stroke-width=".5"/>
<path d="M345.1 235.9h8.3M348.4 240.8h5" fill="none" stroke="#53a9ff" stroke-width=".22"/>
<path d="M130 109l.1-.1 .1 .3-.1-.3a.35 .35 0 0 1 .5 .3 .35 .35 0 0 1-.5 .3 .35 .35 0 0 1-.1-.5z" fill="#000"/>
<path d="M57 57.4l3.3-.5v1.1zM358.5 56.9l3.3 .5-3.3 .6zM110.9 147.8l3.1 1.2-.5 .9zM88.3 134.2l2.6 2.1-3.2-1.3zM138.6 196.6l-1.2 3.1-.8-.5zM117.7 232l.8 .5-2.1 2.6zM70.4 205.1l-1.3 3.1 .9 .3z" fill="#808080"/>
<g font-size="8.1">
<text x="51.7" y="9.3">4</text>
<text x="159.7" y="9.3">3</text>
<text x="267.6" y="9.3">2</text>
<text x="375.6" y="9.3">1</text>
<text x="4" y="72.8">B</text>
<text x="423.1" y="72.8">B</text>
<text x="3.3" y="212.5">A</text>
<text x="422.4" y="212.5">A</text>
<text x="51.7" y="276">4</text>
<text x="159.7" y="276">3</text>
<text x="267.6" y="276">2</text>
<text x="375.6" y="276">1</text>
</g>
<g font-size="4.2" fill="#808080">
<text x="203.8" y="59">3.000</text>
<text x="93.9" y="142">.227</text>
<text x="125.1" y="214.6">.438</text>
<text x="47.7" y="232.8">.394</text>
</g>
<text font-size="4.2" x="159.3" y="151.7">1/4-20</text>
<text font-size="3.8" x="21.6" y="276.3">SOLIDWORKS Educational Product. For Instructional Use Only.</text>
<g font-size="3.5">
<text x="278.7" y="243.8">jtm0156</text>
<text x="297.8" y="243.8">JTM</text>
<text x="277.9" y="248.7">bod0002</text>
<text x="297.8" y="248.6">BOD</text>
<text x="277.9" y="253.4">cmw0178</text>
<text x="297.8" y="253.8">CMW</text>
<text x="277.9" y="258.3">hrd0015</text>
<text x="278.2" y="263.1">aeh0178</text>
<text x="297.8" y="258.3">HRD</text>
<text x="297.9" y="263.1">AEH</text>
<text x="278.5" y="266.6">jmm0290</text>
<text x="297.8" y="266.6">JMM</text>
<text x="381.8" y="265.6">B</text>
</g>
<g font-size="3.4">
<text x="371.5" y="240.1">Solidworks Crashouts</text>
<text x="351.2" y="265.2">SCALE: 4:1</text>
<text x="373.2" y="265.6">SIZE</text>
<text x="396.9" y="265.2">SHEET 1 OF 1</text>
</g>
<g font-size="2.8">
<text x="343.4" y="16.9">SAMPLE FABRICATION/ASSEMBLY PROCESS</text>
<text x="327.7" y="22.3">STOCK DESC/DIMS</text>
<text x="327.7" y="27.3">1.</text>
<text x="337.7" y="27.3">Acquire from AU Makerspace</text>
<text x="285.1" y="235.7">APPROVALS:</text>
<text x="315.4" y="234.1">STOCK VENDOR INFO:</text>
<text x="346.4" y="234.1">Makerspace 41UD69</text>
<text x="276.4" y="240.1">AU EMAIL</text>
<text x="295.1" y="240.1">SINGNATURE</text>
<text x="350" y="244.1">MATERIAL:</text>
<text x="367.3" y="244.1">Steel</text>
<text x="349.7" y="249.2">TITLE/DESC:</text>
<text x="367.6" y="249.2">P019 Bolt 1/4-20 3in</text>
<text x="350" y="254.7">FILE NAME:</text>
<text x="368.9" y="254.7">P019_1_4-20_3in</text>
<text x="349.8" y="260">DWG. #: 019</text>
<text x="385.5" y="260">REV #:</text>
</g>
<text font-size="2.4" x="315" y="238.1">UNLESS OTHERWISE SPECIFIED:</text>
<g font-size="2.2">
<text x="275.3" y="231.1">Holt Degenkolb</text>
<text x="275.4" y="228.2">DRAWN BY</text>
<text x="300.7" y="231.1">3/5/2025</text>
<text x="303.6" y="228.2">DATE</text>
<text x="315.4" y="241.4">DIMENSIONS ARE IN INCHES</text>
<text x="315.4" y="244">ANGLES ARE IN DEGREES</text>
<text x="315.4" y="246.7">3rd Angle Projection</text>
<text x="322.8" y="252">TOLERANCES:</text>
<text x="315.4" y="254.6">ANGULAR</text>
<text x="315.4" y="257.3">FRACTIONAL</text>
<text x="341.8" y="257.3">1/8&quot;</text>
<text x="342" y="254.6">1</text>
<text x="315.4" y="262.6">TWO PLACE DECIMAL</text>
<text x="315.4" y="260">ONE PLACE DECIMAL</text>
<text x="341.6" y="260">0.1&quot;</text>
<text x="341.9" y="262.6">0.05&quot;</text>
<text x="315.4" y="265.3">THREE PLACE DECIMAL</text>
<text x="341.8" y="265.3">0.005&quot;</text>
</g>
</svg>
